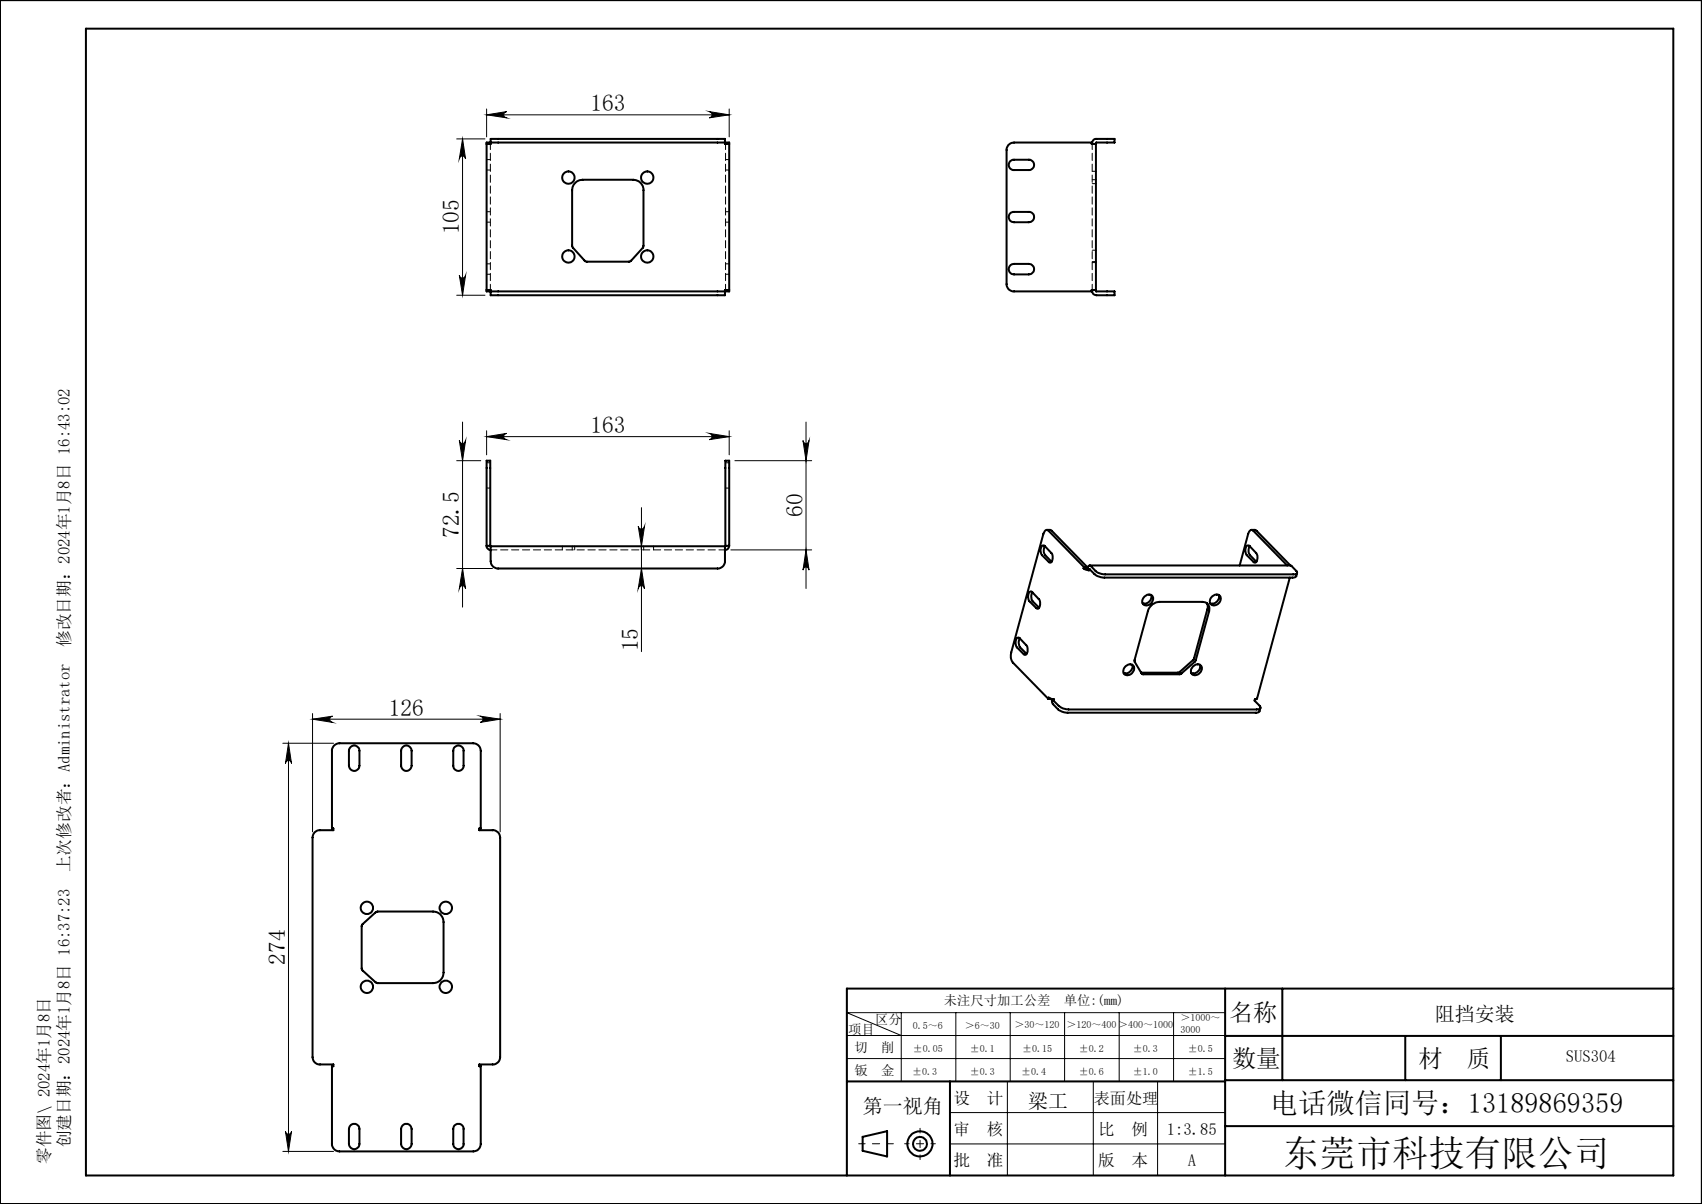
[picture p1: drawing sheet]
<svg xmlns="http://www.w3.org/2000/svg" width="297mm" height="210mm" viewBox="0 0 297 210" stroke-linecap="round" stroke-linejoin="round" font-family="sans-serif">
<g fill="none" stroke="#000" stroke-width=".35">
<path d="M0 0h297v210h-297zM15 5h277v200h-277zM85.5 25.1v-.2h-.6v25.9h.6v-.2M85.6 24.9h40.9M85.6 24.9v-.7h40.9v.7M85.6 24.9v.2h-.7M100.3 32l.6-.5 .8-.1h8.8a1.8 1.8 0 0 1 1.8 1.8l-.1 10-2.3 2.4h-7.6l-.3-.1-2.2-2.5v-9.8l.1-.5zM126.5 24.9v.2h.7M126.6 25.1v-.2h.6v25.9h-.6v-.2M176.2 28.1l.5-.2h2.8a.9 .9 0 0 1 1 .9 .9 .9 0 0 1-1 .9h-2.5a.91 .91 0 0 1-.9-.6 .91 .91 0 0 1 .1-1zM176.2 37.2l.5-.2h2.8a.9 .9 0 0 1 1 .9 .9 .9 0 0 1-1 .9h-2.5a.91 .91 0 0 1-.9-.6 .91 .91 0 0 1 .1-1zM190.6 25.1a.77 .77 0 0 1 .7-.9h3.2v.7h-3.3v25.9h3.3v.7h-3.2a.75 .75 0 0 1-.7-.9"/>
<path d="M191.2 25.1h-.7v-.2h-13.5a1.32 1.32 0 0 0-1.4 1.3v23.4a1.25 1.25 0 0 0 1.4 1.2h13.5v-.2h.7M84.9 50.6h.7v.2M85.6 50.8v.7h40.9v-.7M85.6 50.8h40.9M127.2 50.6h-.7v.2M176.2 46.3l.4-.2 .4-.1h2.5a.92 .92 0 0 1 1 .9 .92 .92 0 0 1-1 1h-2.5a.91 .91 0 0 1-.9-.6 .91 .91 0 0 1 .1-1zM84.9 95.2v-14.8h.6v14.8M84.9 95.2a.72 .72 0 0 0 .7 .7M84.9 95.2h.6M85.5 95.2l.1 .1M85.6 95.3v2.6a1.32 1.32 0 0 0 1.3 1.3h38.3a1.25 1.25 0 0 0 1.3-1.3v-2.6M85.6 95.3h40.9"/>
<path d="M126.6 95.2v-14.8h.6v14.8M126.6 95.2l-.1 .1M126.6 95.2h.6M127.2 95.2a.72 .72 0 0 1-.7 .7M181.8 95.2l.2-.1 .3 .1 1.1 1.2a1.27 1.27 0 0 1-.1 1.7h-.2l-1.3-1.3a1.4 1.4 0 0 1 0-1.6zM182.4 95.3a1.43 1.43 0 0 0 0 1.5l1.1 1.2M182.7 92.4l.7 .1 6.3 6.4M189.1 99.1l.3 .2 .6 .2M189.1 99.1h.6M189.2 98.9l-6.2-6.3a.49 .49 0 0 0-.6-.1 .49 .49 0 0 0-.3 .4l-5.6 20.9a2.01 2.01 0 0 0 .2 1.8l6.2 6.3M189.2 98.9l-.1 .2M189.2 98.9h.5"/>
<path d="M189.7 99.1l.1 .1M189.7 98.9v.2M189.8 99.2l.2 .3M190 99.5l.1-.2 1.2 1.1 1.2 .3h33.2l.5-.2 .1-.6M190.1 98.6h35.1M216.3 98.6l1.5-5.5a.58 .58 0 0 1 .3-.5 .58 .58 0 0 1 .6 0l5.9 6M217.5 95.2l.2-.1 .3 .1 1.2 1.2a1.27 1.27 0 0 1-.2 1.7h-.2l-1.2-1.3a1.49 1.49 0 0 1-.1-1.6zM218.1 95.3a1.43 1.43 0 0 0 0 1.5l1.2 1.2M218.4 92.4l.8 .1 6 6.1M225.2 98.6l1 1a.34 .34 0 0 1 .1 .4 .34 .34 0 0 1-.4 .2h-33.2l-1.3-.4-1.1-1.1a.39 .39 0 0 0-.4 0 .39 .39 0 0 0-.1 .5M177.5 111.3l.2-.1 .2 .1 1.2 1.2a1.27 1.27 0 0 1-.2 1.7l-.3-.1-1.2-1.2a1.36 1.36 0 0 1 .1-1.6zM178 111.4a1.43 1.43 0 0 0 0 1.5l1.1 1.1"/>
<path d="M179.6 103.3l.3-.2 .2 .1 1.2 1.3a1.27 1.27 0 0 1-.2 1.7l-.3-.1-1.2-1.2a1.4 1.4 0 0 1 0-1.6zM180.2 103.3a1.43 1.43 0 0 0 0 1.6l1.1 1.1M196.4 116.2a.82 .82 0 0 1 .9-.3 .82 .82 0 0 1 .6 .8 1.06 1.06 0 0 1-.7 1 1.06 1.06 0 0 1-1.1-.3v-.7zM197.6 115.9a1.21 1.21 0 0 1-1.5 1.5M199.7 104.1a.82 .82 0 0 1 1-.4 .82 .82 0 0 1 .5 .9 1.06 1.06 0 0 1-.7 .9 1.06 1.06 0 0 1-1.1-.3l-.1-.5zM200.8 105.7l.8-.6 .7-.1h7.6a1.17 1.17 0 0 1 1.1 1.6l-2.3 8.5-.2 .4-2.6 2.1h-6.5l-1.5-2.3 2.5-8.9zM200.9 103.8a1.21 1.21 0 0 1-1.5 1.4M208.2 116.2a.84 .84 0 0 1 .9-.3 .84 .84 0 0 1 .6 .8 1.09 1.09 0 0 1-.7 1 1.09 1.09 0 0 1-1.1-.3v-.7zM209.4 115.9a1.22 1.22 0 0 1-1.5 1.5M210.6 105.2l.1 .4v.5l-2.4 9-2.7 2.2h-6.5M211.5 104.1a.84 .84 0 0 1 .9-.4 .84 .84 0 0 1 .6 .7 1.14 1.14 0 0 1-1.7 1 1.02 1.02 0 0 1 .2-1.3zM212.7 103.8a1.22 1.22 0 0 1-1.5 1.4"/>
<path d="M225.1 100.7l-5.7 21.1-.4 .2-.1 .3 .9 .8a.35 .35 0 0 1 .1 .5 .35 .35 0 0 1-.4 .1h-33a2.72 2.72 0 0 1-1.8-.6l-.8-.8v-.3l-.3-.1-.6-.2-.1 .2M58.3 130l.4-.3 .5-.1h23.4a1.33 1.33 0 0 1 1.3 1.3v13.6h-.3v.3h2.4a1.27 1.27 0 0 1 1.3 1.3v38.3a1.27 1.27 0 0 1-1.3 1.3h-2.4v.3h.3v13.5a1.33 1.33 0 0 1-1.3 1.3h-23.4a1.33 1.33 0 0 1-1.3-1.3v-13.5h.3v-.3h-2.4a1.27 1.27 0 0 1-1.3-1.3v-38.3a1.27 1.27 0 0 1 1.3-1.3h2.4v-.3h-.3v-13.8zM61.2 130.3a.9 .9 0 0 1 1-.2 .9 .9 0 0 1 .5 .8v2.7a.92 .92 0 0 1-.9 .9 .92 .92 0 0 1-.9-.9v-2.7zM70.3 130.3a.9 .9 0 0 1 1-.2 .9 .9 0 0 1 .5 .8v2.7a.92 .92 0 0 1-.9 .9 .92 .92 0 0 1-.9-.9v-2.7zM79.3 130.3a.9 .9 0 0 1 1-.2 .9 .9 0 0 1 .6 .8v2.7a.9 .9 0 0 1-.9 .9 .9 .9 0 0 1-.9-.9v-2.7zM182.9 121.9h.5M183.6 121.9l.1 .9 1 1 .5 .3 .9 .2h33.2l.5-.2 .2-.6M63.3 161.2l2.2-2.1 .4-.1h9.7a1.79 1.79 0 0 1 1.8 1.8v8.8a1.85 1.85 0 0 1-1.8 1.9h-9.7l-.4-.2-2.4-2.3v-7.5zM213.8 172.4v32.6M223.8 172.4v16M292 172.4h-144.2v32.6M61.2 196.3a.9 .9 0 0 1 1-.2 .9 .9 0 0 1 .5 .8v2.6a.92 .92 0 0 1-.9 .9 .92 .92 0 0 1-.9-.9v-2.6z"/>
<path d="M70.3 196.3a.9 .9 0 0 1 1-.2 .9 .9 0 0 1 .5 .8v2.6a.92 .92 0 0 1-.9 .9 .92 .92 0 0 1-.9-.9v-2.6zM79.3 196.3a.9 .9 0 0 1 1-.2 .9 .9 0 0 1 .6 .8v2.6a.9 .9 0 0 1-.9 .9 .9 .9 0 0 1-.9-.9v-2.6zM147.8 188.6h66M150.5 198.3l4.3-1v4.4l-4.3-1zM165.8 188.6v16.4M213.8 196.4h78.2M213.8 180.7h78.2M213.8 188.4h78.2M245.2 180.7v7.7M261.9 180.7v7.7"/>
<circle cx="99.2" cy="31" r="1.08"/>
<circle cx="112.9" cy="31" r="1.08"/>
<circle cx="99.2" cy="44.7" r="1.08"/>
<circle cx="112.9" cy="44.7" r="1.08"/>
<circle cx="64" cy="158.3" r="1.07"/>
<circle cx="77.8" cy="158.3" r="1.08"/>
<circle cx="64" cy="172.1" r="1.08"/>
<circle cx="77.8" cy="172.1" r="1.09"/>
<circle cx="160.5" cy="199.5" r="1.2"/>
<circle cx="160.5" cy="199.5" r="2.2"/>
</g>
<g fill="none" stroke="#000" stroke-width=".17">
<path d="M84.9 19v4.9M123.8 19.5l3.4 .5-3.4 .6a.55 .55 0 0 0 .5-.6 .55 .55 0 0 0-.5-.5zM127.2 19v4.9M79.7 24.2h4.9M80.7 24.2v27.3M80.7 24.2l.5 3.5a.55 .55 0 0 0-.5-.5 .55 .55 0 0 0-.5 .5zM84.9 20h42.3M84.9 20l3.5-.5a.55 .55 0 0 0-.5 .5 .55 .55 0 0 0 .5 .6zM79.7 51.5h4.9M80.2 48a.55 .55 0 0 0 .5 .5 .55 .55 0 0 0 .5-.5l-.5 3.5zM80.2 76.8a.55 .55 0 0 0 .5 .6 .55 .55 0 0 0 .5-.6l-.5 3.6zM80.7 73.6v32.3"/>
<path d="M84.9 75.1v4.2M84.9 76.2h42.3M84.9 76.2l3.5-.6a.55 .55 0 0 0-.5 .5 .55 .55 0 0 0 .5 .6zM123.8 75.6l3.4 .6-3.4 .5a.55 .55 0 0 0 .5-.6 .55 .55 0 0 0-.5-.5zM127.2 75.1v4.2M140.1 76.8a.53 .53 0 0 0 .6 .6 .53 .53 0 0 0 .5-.6l-.5 3.6zM140.7 73.6v29M79.7 80.4h4.2M79.7 99.2h6.2M80.7 99.2l.5 3.5a.55 .55 0 0 0-.5-.6 .55 .55 0 0 0-.5 .6zM111.4 91.8a.55 .55 0 0 0 .5 .5 .55 .55 0 0 0 .6-.5l-.6 3.5zM111.9 88.5v25.2"/>
<path d="M111.9 99.2l.6 3.5a.55 .55 0 0 0-.6-.6 .55 .55 0 0 0-.5 .6zM127.5 95.9h14.1M128.2 80.4h13.4M140.7 95.9l.5 3.5a.53 .53 0 0 0-.5-.5 .53 .53 0 0 0-.6 .5zM49.4 129.6h8.8M50.3 129.6v71.2M50.3 129.6l.6 3.6a.53 .53 0 0 0-.6-.6 .53 .53 0 0 0-.5 .6zM54.5 124.5v20.6M54.5 125.4h32.8M54.5 125.4l3.5-.5a.55 .55 0 0 0-.5 .6 .55 .55 0 0 0 .5 .5zM83.8 124.9l3.5 .5-3.5 .6a.55 .55 0 0 0 .5-.5 .55 .55 0 0 0-.5-.6zM87.3 124.5v20.6"/>
<path d="M157.3 176.6v12M166.8 176.6v12M176.3 176.6v12M185.8 176.6v12M195.3 176.6v12M204.8 176.6v12M213.8 176.6h-66l9.5 4M49.8 197.3a.53 .53 0 0 0 .5 .5 .53 .53 0 0 0 .6-.5l-.6 3.5zM147.8 184.6h66M147.8 180.6h66M165.8 194.1h48M165.8 199.5h48"/>
<path d="M175.8 188.6v16.4M190.8 188.6v16.4M202 188.6v16.4M49.4 200.8h8.8"/>
</g>
<path d="M149.8 199.5h6.1" fill="none" stroke="#000" stroke-width=".17" stroke-dasharray="30.5 1.3 1.3 1.3" stroke-dashoffset="29.4"/>
<path d="M163.2 199.5h-5.3M160.6 202.3v-5.5" fill="none" stroke="#000" stroke-width=".17" stroke-dasharray="30.5 1.3 1.3 1.3" stroke-dashoffset="29.7"/>
<g fill="#000">
<path d="M84.9 20l3.5-.5a.55 .55 0 0 0-.5 .5 .55 .55 0 0 0 .5 .6zM123.8 19.5l3.4 .5-3.4 .6a.55 .55 0 0 0 .5-.6 .55 .55 0 0 0-.5-.5zM84.9 76.2l3.5-.6a.55 .55 0 0 0-.5 .5 .55 .55 0 0 0 .5 .6zM123.8 75.6l3.4 .6-3.4 .5a.55 .55 0 0 0 .5-.6 .55 .55 0 0 0-.5-.5zM54.5 125.4l3.5-.5a.55 .55 0 0 0-.5 .6 .55 .55 0 0 0 .5 .5zM83.8 124.9l3.5 .5-3.5 .6a.55 .55 0 0 0 .5-.5 .55 .55 0 0 0-.5-.6z"/>
<path d="M80.7 24.2l.5 3.5a.55 .55 0 0 0-.5-.5 .55 .55 0 0 0-.5 .5zM80.2 48a.55 .55 0 0 0 .5 .5 .55 .55 0 0 0 .5-.5l-.5 3.5zM80.2 76.8a.55 .55 0 0 0 .5 .6 .55 .55 0 0 0 .5-.6l-.5 3.6zM80.7 99.2l.5 3.5a.55 .55 0 0 0-.5-.6 .55 .55 0 0 0-.5 .6zM111.4 91.8a.55 .55 0 0 0 .5 .5 .55 .55 0 0 0 .6-.5l-.6 3.5zM111.9 99.2l.6 3.5a.55 .55 0 0 0-.6-.6 .55 .55 0 0 0-.5 .6zM50.3 129.6l.6 3.6a.53 .53 0 0 0-.6-.6 .53 .53 0 0 0-.5 .6zM49.8 197.3a.53 .53 0 0 0 .5 .5 .53 .53 0 0 0 .6-.5l-.6 3.5z"/>
<path d="M140.7 95.9l.5 3.5a.53 .53 0 0 0-.5-.5 .53 .53 0 0 0-.6 .5zM140.1 76.8a.53 .53 0 0 0 .6 .6 .53 .53 0 0 0 .5-.6l-.5 3.6z"/>
</g>
<g fill="none" stroke="#000" stroke-width=".17" stroke-dasharray="1.3 .6" stroke-dashoffset=".3">
<path d="M84.9 27.8h.7M84.9 36.9h.7M85.6 25.1v25.5M85.6 29.7h-.7M85.6 38.7h-.7M126.6 27.8h.7M126.6 36.9h.7M127.3 29.7h-.7M127.3 38.7h-.7M190.6 32h.6M191.2 31.3h-.6M191.2 29.9h-.6"/>
<path d="M84.9 46h.7M85.6 47.8h-.7M126.6 50.6v-25.5M126.6 46h.7M127.3 47.8h-.7M190.6 50.6v-25.5M190.6 45.6h.6M190.6 45.8h.6M191.2 43.6h-.6M84.9 85.1h.7M85.6 80.7h-.7M98.1 95.3v.6"/>
<path d="M99.9 95.3v.6M100.3 95.9v-.6M111.9 95.3v.6M112.3 95.9v-.6M114 95.9v-.6M126.6 85.1h.7M127.3 80.7h-.7"/>
</g>
<path d="M85.6 95.9h40.9" fill="none" stroke="#000" stroke-width=".17" stroke-dasharray="1.3 .6" stroke-dashoffset=".2"/>
<text font-size="6.3" x="223.9" y="203.4">东莞市科技有限公司</text>
<text font-size="4.9" x="221.6" y="194.1">电话微信同号：13189869359</text>
<g font-size="4.2">
<text x="214.5" y="178.1">名称</text>
<text x="215" y="186.1">数量</text>
<text x="247.5" y="186.1">材</text>
<text x="256" y="186.1">质</text>
</g>
<g font-size="4.1">
<text x="103" y="19.4">163</text>
<text x="80.1" y="40.9" transform="rotate(-90 80.1 40.9)">105</text>
<text x="103" y="75.6">163</text>
<text x="80.1" y="93.8" transform="rotate(-90 80.1 93.8)">72.5</text>
<text x="140.1" y="90.2" transform="rotate(-90 140.1 90.2)">60</text>
<text x="111.4" y="113.6" transform="rotate(-90 111.4 113.6)">15</text>
<text x="67.9" y="124.9">126</text>
<text x="49.8" y="168.3" transform="rotate(-90 49.8 168.3)">274</text>
</g>
<g font-size="3.5">
<text x="250.4" y="178.2">阻挡安装</text>
<text x="150.5" y="194.1">第一视角</text>
<text x="179.4" y="193.2">梁工</text>
</g>
<g font-size="2.9">
<text x="12.2" y="112.8" transform="rotate(-90 12.2 112.8)">修改日期：2024年1月8日 16:43:02</text>
<text x="12.2" y="152.1" transform="rotate(-90 12.2 152.1)">上次修改者：Administrator</text>
<text x="273.2" y="185.3">SUS304</text>
<text x="166.4" y="192.5">设</text>
<text x="166.4" y="197.9">审</text>
<text x="172.2" y="192.5">计</text>
<text x="172.2" y="197.9">核</text>
<text x="191.6" y="197.9">比</text>
<text x="197.4" y="197.9">例</text>
<text x="203.6" y="197.9">1:3.85</text>
<text x="8.7" y="203" transform="rotate(-90 8.7 203)">零件图\ 2024年1月8日</text>
<text x="12.2" y="200.1" transform="rotate(-90 12.2 200.1)">创建日期：2024年1月8日 16:37:23</text>
<text x="166.4" y="203.4">批</text>
<text x="172.2" y="203.4">准</text>
<text x="191.6" y="203.4">版</text>
<text x="197.4" y="203.4">本</text>
<text x="207.3" y="203.4">A</text>
</g>
<text font-size="2.8" x="190.9" y="192.5">表面处理</text>
<g font-size="2.3">
<text x="152.7" y="178.6">区分</text>
<text x="164.7" y="175.3">未注尺寸加工公差</text>
<text x="185.6" y="175.3">单位:(mm)</text>
<text x="148" y="180.3">项目</text>
<text x="149.1" y="183.4">切</text>
<text x="153.8" y="183.4">削</text>
<text x="149.1" y="187.4">钣</text>
<text x="153.8" y="187.4">金</text>
</g>
<g font-size="1.7">
<text x="159.3" y="179.4">0.5～6</text>
<text x="168.4" y="179.4">＞6～30</text>
<text x="177" y="179.3">＞30～120</text>
<text x="186.1" y="179.3">＞120～400 ＞400～1000</text>
<text x="206" y="178.2">＞1000～</text>
<text x="159.3" y="183.4">±0.05</text>
<text x="169.3" y="183.4">±0.1</text>
<text x="178.4" y="183.4">±0.15</text>
<text x="188.3" y="183.4">±0.2</text>
<text x="197.7" y="183.4">±0.3</text>
<text x="206" y="180.2">3000</text>
<text x="207.3" y="183.4">±0.5</text>
<text x="159.2" y="187.4">±0.3</text>
<text x="169.3" y="187.4">±0.3</text>
<text x="178.2" y="187.4">±0.4</text>
<text x="188.3" y="187.4">±0.6</text>
<text x="197.7" y="187.4">±1.0</text>
<text x="207.3" y="187.4">±1.5</text>
</g>
</svg>
